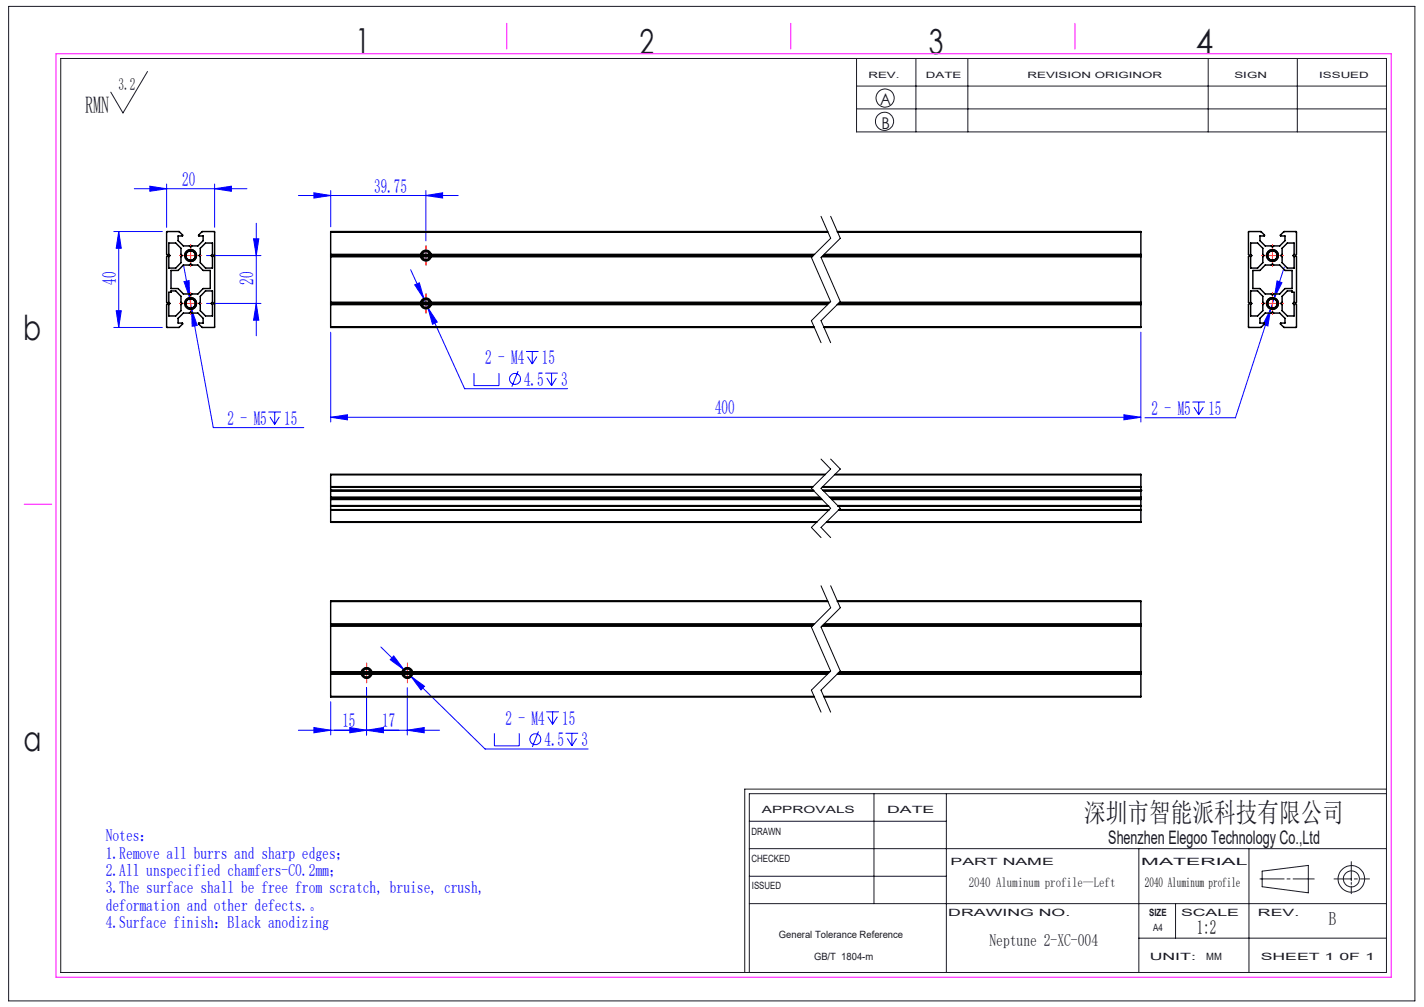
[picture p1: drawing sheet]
<svg xmlns="http://www.w3.org/2000/svg" width="297mm" height="210mm" viewBox="0 0 297 210" stroke-linecap="round" stroke-linejoin="round" font-family="sans-serif">
<g fill="none" stroke="#00f" stroke-width=".21">
<path d="M28 39.4h23.5M31.3 38.8l3.4 .6-3.4 .5zM34.7 38.4v9M44.8 39.4l3.5-.6v1.1zM44.8 38.4v9M69 39.7v7.6M88.8 39.7v10.5M23.7 48.3h10.2M24.8 48.3l.5 3.5h-1.1zM24.8 48.3v20M38.3 55.4l1.2 6.6M38.4 58.7l1-.2 .1 3.5z"/>
<path d="M43.1 53.3h11.3M52.9 49.8h1.1l-.6 3.5zM53.4 46.6v23.4M62.2 40.8h33.4M65.5 40.2l3.5 .6-3.5 .5zM85.7 56.3l2.7 6.1M86.5 59.4l1-.4 .9 3.4zM88.8 40.8l3.5-.6v1.1zM266.3 58.6l1.1 .3-1.6 3.2zM267.9 55.7l-2.1 6.4M23.7 68.3h10.2M24.2 64.8h1.1l-.5 3.5z"/>
<path d="M39.5 62l.5 2.5M40 64.5l1.1 3.4-1 .1zM40 64.5l4.5 24.7h18.9M43.1 63.3h11.3M53.4 63.3l.6 3.5h-1.1zM69 69.3v18.7M88.4 62.4l.9 1.8M89.3 64.2l1.9 3-1 .4zM89.3 64.2l7.6 16.9h21.5M98.8 77.8v2.6h5.3v-2.6M108.1 77.4l-1.3 3.2M109.7 73.3h2.6"/>
<path d="M110 74.4l1 1.5M111 73.3v2.6M112 74.4l-1 1.5M113.7 77.8h2.6M114.1 78.8l.9 1.6M115 77.8v2.6M116 78.8l-1 1.6M237.9 69.3v18.7M265 64.5l-.6 3.5-1-.3zM265 64.5l-7.3 22.6h-18.9M265.8 62.1l-.8 2.4M56 85.9h2.6"/>
<path d="M56.3 87l1 1.5M57.3 85.9v2.6M58.2 87l-.9 1.5M69 87l3.5-.5v1.1zM69 87h168.9M234.4 86.5l3.5 .5-3.5 .6zM248.7 83.8h2.6M249 84.9l1 1.6M250 83.8v2.7M251 84.9l-1 1.6M79.4 134.9l4.8 4.8M82.1 136.8l2.1 2.9-2.8-2.1z"/>
<path d="M84.2 139.7l1.5 1.3M62.2 152.3h29.5M65.5 151.7l3.5 .6-3.5 .5zM69 146.4v6.9M73 151.7l3.4 .6-3.4 .5zM76.4 152.3l3.6-.6v1.1zM76.4 143.4v9.9M84.9 152.3l3.6-.6v1.1zM84.9 143.4v9.9M85.7 141l2.8 2.1-.7 .8zM85.7 141l15.5 15.2h21.5M103.1 152.9v2.6h5.2v-2.6"/>
<path d="M112.3 152.5l-1.3 3.3M113.9 148.4h2.7M114.3 149.5l1 1.6M115.3 148.4v2.7M116.2 149.5l-.9 1.6M118 152.9h2.6M118.3 154l1 1.5M119.3 152.9v2.6M120.3 154l-1 1.5"/>
<circle cx="107.4" cy="79" r="1.15"/>
<circle cx="111.7" cy="154.2" r="1.14"/>
</g>
<g fill="none" stroke="#191924" stroke-width=".21">
<path d="M1.8 1.3h293.3v207.4h-293.3zM12.7 12.2h276.5v190.6h-276.5zM30.8 14.9l-5.2 8.7-2.5-4.4M178.6 12.2v15.3h110.6M178.6 17.9h110.6M191 12.2v15.3M201.9 12.2v15.3M252 12.2v15.3M270.6 12.2v15.3M178.6 22.7h110.6M156.3 177h132.9M156.3 171.3h41.1"/>
<path d="M182.3 165.5v22.9M197.4 165.5v37.3M237.5 177v25.8M260.5 177v25.8M281.8 179.7v4M289.2 165.5h-132.9v37.3M289.2 164.6h-133.9v38.2M156.3 188.4h132.9M156.3 182.7h41.1M237.5 195.6h51.7M245.2 188.4v7.2M262.8 183.3h5"/>
<path d="M263.2 181.7l9.7-1.2v5.7l-9.7-1.3zM268.4 183.3h.7M269.7 183.3h4.4M278.2 183.3h3.6M281.8 184v.4M281.8 184.8v1.6M282.5 183.3h.6M283.7 183.3h1.9"/>
<circle cx="184.5" cy="25.3" r="1.9"/>
<circle cx="184.6" cy="20.4" r="1.89"/>
<circle cx="281.9" cy="183.3" r="1.68"/>
<circle cx="281.9" cy="183.3" r="2.77"/>
</g>
<g fill="none" stroke="#000" stroke-width=".21">
<path d="M38.6 53.6a1.25 1.25 0 0 1 1.1-1.5 1.25 1.25 0 0 1 1.3 1.3 1.25 1.25 0 0 1-1.6 1.1M87.9 53.5a.99 .99 0 0 1 .8-1.2 .99 .99 0 0 1 1.1 1.1 .99 .99 0 0 1-1.2 .8M171.2 45.1l2 4.6-4 4 4 9.2-4 4 2 4.6M173.2 45.1l2.1 4.6-4.1 4 4.1 9.2-4.1 4 2 4.6M264.2 53.6a1.25 1.25 0 0 1 1.1-1.5 1.25 1.25 0 0 1 1.3 1.3 1.25 1.25 0 0 1-1.5 1.1M38.6 63.6a1.23 1.23 0 0 1 1-1.5 1.23 1.23 0 0 1 1.4 1.3 1.23 1.23 0 0 1-1.6 1.1M87.9 63.6a1 1 0 0 1 .9-1.3 1 1 0 0 1 1 1.1 1 1 0 0 1-1.2 .9M264.2 63.6a1.23 1.23 0 0 1 1.1-1.5 1.23 1.23 0 0 1 1.3 1.3 1.23 1.23 0 0 1-1.5 1.1M171.2 95.7l2 2.1-4 4 4 4.2-4 4 2 2.1M173.2 95.7l2.1 2.1-4.1 4 4.1 4.2-4.1 4 2 2.1M171.2 122.2l2 4.5-4 4.1 4 9.1-4 4 2 4.6M173.2 122.2l2.1 4.5-4.1 4.1 4.1 9.1-4.1 4 2 4.6"/>
<path d="M75.5 140.6a1 1 0 0 1 .9-1.3 1 1 0 0 1 1.1 1.1 1 1 0 0 1-1.3 .9M84 140.6a1 1 0 0 1 .9-1.3 1 1 0 0 1 1.1 1.1 1 1 0 0 1-1.3 .9"/>
</g>
<path d="M11.7 11.2h278.5v192.6h-278.5zM105.7 4.9v5.3M164.9 4.9v5.3M224.2 4.9v5.3M5 105.2h5.8" fill="none" stroke="#f0f" stroke-width=".21"/>
<g fill="none" stroke="#f00" stroke-width=".21" stroke-dasharray="30.5 1.3 1.3 1.3">
<path d="M38.5 53.3h-1M39.8 52v-1M39.8 54.5v1.1M41 53.3h1.1M87.6 53.3h-.8M88.9 52v-.8M88.9 54.5v.8M90.1 53.3h.8M264.2 53.3h-1.1M265.4 52v-1M265.4 54.5v1.1M266.7 53.3h1"/>
<path d="M38.5 63.3h-1M39.8 62v-1M39.8 64.5v1.1M41 63.3h1.1M87.6 63.3h-.8M88.9 62v-.8M88.9 64.5v.8M90.1 63.3h.8M264.2 63.3h-1.1M265.4 62v-1M265.4 64.5v1.1M266.7 63.3h1"/>
<path d="M76.5 139.1v-.9M85 139.1v-.9M75.2 140.3h-.8M76.5 141.6v.8M77.7 140.3h.9M83.7 140.3h-.8M85 141.6v.8M86.2 140.3h.9"/>
</g>
<g fill="none" stroke="#f00" stroke-width=".21">
<path d="M38.5 53.3h2.5M39.8 52v2.5M87.6 53.3h2.5M88.8 52v2.5M264.1 53.3h2.5M265.4 52v2.5M38.5 63.3h2.5M39.8 62v2.5M87.6 63.3h2.5M88.8 62v2.5M264.1 63.3h2.5M265.4 62v2.5"/>
<path d="M76.4 139.1v2.5M84.9 139.1v2.5M75.2 140.3h2.5M83.7 140.3h2.5"/>
</g>
<g fill="#00f">
<path d="M86.5 59.4l1.9 3-.9-3.4zM89.3 64.2l.9 3.4 1-.4zM69 87l3.5-.5v1.1zM234.4 86.5l3.5 .5-3.5 .6zM65.5 40.2l3.5 .6-3.5 .5zM88.8 40.8l3.5-.6v1.1zM266.3 58.6l-.5 3.5 1.6-3.2zM265 64.5l-1.6 3.2 1 .3zM38.4 58.7l1.1 3.3-.1-3.5zM40 64.5l.1 3.5 1-.1zM73 151.7l3.4 .6-3.4 .5zM84.9 152.3l3.6-.6v1.1zM65.5 151.7l3.5 .6-3.5 .5zM76.4 152.3l3.6-.6v1.1zM82.1 136.8l-.7 .8 2.8 2.1zM85.7 141l2.1 2.9 .7-.8z"/>
<path d="M31.3 38.8l3.4 .6-3.4 .5zM44.8 39.4l3.5-.6v1.1z"/>
<path d="M52.9 49.8h1.1l-.6 3.5zM53.4 63.3l.6 3.5h-1.1z"/>
<path d="M24.8 48.3l.5 3.5h-1.1zM24.2 64.8h1.1l-.5 3.5z"/>
</g>
<g fill="none" stroke="#000" stroke-width=".3">
<path d="M34.8 48.3h2.6l.7 .9h-1v1l1.1 1.1h1.3l.3 .2 .2-.2h1.3l1.1-1.1v-1h-1l.8-.9 2.6 .1v4.6l-.3 .3 .3 .2v9.5l-.3 .3 .3 .2-.1 4.8h-2.5l-.8-.9h1v-1l-1.1-1.1h-1.3l-.2-.3-.3 .3h-1.3l-1.1 1.1v1h1l-.7 .9-2.7-.1v-4.7l.3-.2-.3-.3v-9.5l.3-.2-.3-.3zM35.2 50.7h1.5l1 1.1v1.2l.3 .3-.3 .2v1.3l-1 1.1h-1.5v-2.4l.3-.2-.3-.3zM35.7 56.4h1.4l1.1-1.1h1.3l.3-.3 .2 .3h1.3l1.1 1.1h1.5v3.8h-1.5l-1.1 1.1h-1.3l-.2 .3-.3-.3h-1.3l-1.1-1.1h-1.4zM42.9 50.7h1.4v2.3l-.3 .3 .3 .2v2.4h-1.4l-1.1-1.1v-1.3l-.3-.2 .3-.3v-1.2zM69 48.4h103.7M69 53h100.9M69 53.3h100.7M69 53.5h100.4M69 48.4v19.8M171.4 53.5h66.5M171.7 53.3h66.2M171.9 53h66"/>
<path d="M172.6 48.3h-103.6v.1M174.6 48.3h63.3v.1M174.7 48.4h63.2M237.9 48.4v19.8M260.4 48.4l2.6-.1 .7 .9h-.9v1l1.1 1.1h1.2l.3 .2 .2-.2h1.3l1.1-1.1v-1l-1-.1 .8-.8 2.6 .1v4.6l-.2 .3 .2 .2v9.5l-.2 .3 .2 .2-.1 4.8h-2.5l-.8-.8 1-.1v-1l-1.1-1.1h-1.3l-.2-.3-.3 .3h-1.2l-1.1 1.1v1h.9l-.7 .9-2.6-.1v-4.7l.2-.2-.2-.3v-9.5l.2-.2-.2-.3zM260.8 50.7h1.5l1.1 1.1v1.2l.2 .3-.2 .2v1.3l-1.1 1.1h-1.5v-2.4l.3-.2-.3-.3zM261.3 56.4h1.5l1.1-1.1h1.2l.3-.3 .2 .3h1.3l1.1 1.1h1.5v3.8h-1.5l-1.1 1.1h-1.3l-.2 .3-.3-.3h-1.2l-1.1-1.1h-1.5zM264.7 52.4h.1M266 52.4h.1M268.5 50.7h1.4v2.3l-.2 .3 .2 .2v2.4h-1.4l-1.1-1.1v-1.3l-.3-.2 .3-.3v-1.2zM35.2 61h.5v-.3h1l1 1.1v1.2l.3 .3-.3 .2v1.3l-1 1.1h-1.5v-2.4l.3-.2-.3-.3zM42.9 60.7h1.4v2.3l-.3 .3 .3 .2v2.4h-1.4l-1.1-1.1v-1.3l-.3-.2 .3-.3v-1.2z"/>
<path d="M69 68.2v.1h100.9M69 63h104.1M69 63.3h103.8M69 63.5h103.6M69 68.2h100.8M171.8 68.2h66.1M174.6 63.5h63.3M174.8 63.3h63.1M175.1 63h62.8M237.9 68.2v.1h-66M260.8 60.7h1.5l1.1 1.1v1.2l.2 .3-.2 .2v1.3l-1.1 1.1h-1.5v-2.4l.3-.2-.3-.3zM268.5 60.7h1v.3h.4v2l-.2 .3 .2 .2v2.4h-1.4l-1.1-1.1v-1.3l-.3-.2 .3-.3v-1.2z"/>
<path d="M69 99v2.5M69 99h103M172.2 98.9h-103.2v.1M174.1 99h63.8M174.2 98.9h63.7v.1M237.9 99v2.5M69 101.5v.1M69 106.3v.1M69 108.8v.1h101.3M69 102.3h.1M69 101.6v4.7M69 106.4v2.4"/>
<path d="M69 102.3h100.7M69 101.5h100.6M69 101.6h100.5M69 106.4h103.9M69 106.3h104M69 108.8h101.4M69 102.4h100.8M69 105.4h103.7M69 103.7h102M69 103.9h102.2M69 104.2h102.5M171.5 101.6h66.4"/>
<path d="M171.6 101.5h66.3M171.6 102.3h66.3M171.8 102.4h66.1M172.4 108.8h65.5M172.8 105.5l-103.8 .1h103.9M173 103.7h64.9M173.2 103.9h64.7M173.5 104.2h64.4M174.7 105.4h63.2M174.8 105.5h63.1l-63.1 .1M174.9 106.4h63M174.9 106.3h63"/>
<path d="M237.9 101.5v.1M237.9 106.3v.1M237.9 108.8v.1h-65.6M237.9 102.3h.1M237.9 101.6v4.7M237.9 106.4v2.4M69 125.4v19.8M69 130.1h100.9M69 125.4h103.7M69 130.3h100.7M69 130.6h100.4M171.4 130.6h66.5"/>
<path d="M171.7 130.3h66.2M171.9 130.1h66M172.6 125.3h-103.6v.1M174.6 125.3h63.3v.1M174.7 125.4h63.2M237.9 125.4v19.8M69 145.2v.1h100.9M69 140.1h104.1M69 140.3h103.8M69 140.6h103.6M69 145.2h100.8M77.2 140l.1 .2"/>
<path d="M171.8 145.2h66.1M174.6 140.6h63.3M174.8 140.3h63.1M175.1 140.1h62.8M237.9 145.2v.1h-66"/>
<circle cx="39.8" cy="53.3" r="1.06"/>
<circle cx="39.8" cy="53.3" r="1.26"/>
<circle cx="39.8" cy="53.3" r="1.01"/>
<circle cx="88.8" cy="53.3" r=".82"/>
<circle cx="88.8" cy="53.3" r="1.13"/>
<circle cx="265.4" cy="53.3" r="1.05"/>
<circle cx="265.4" cy="53.3" r="1.26"/>
<circle cx="265.4" cy="53.3" r=".99"/>
<circle cx="39.7" cy="63.3" r="1.06"/>
<circle cx="39.8" cy="63.3" r=".99"/>
<circle cx="39.8" cy="63.3" r="1.25"/>
<circle cx="88.8" cy="63.3" r="1.13"/>
<circle cx="88.8" cy="63.3" r=".84"/>
<circle cx="265.4" cy="63.3" r="1.05"/>
<circle cx="265.4" cy="63.3" r="1.01"/>
<circle cx="265.4" cy="63.3" r="1.25"/>
<circle cx="76.5" cy="140.3" r=".82"/>
<circle cx="76.5" cy="140.3" r="1.13"/>
<circle cx="85" cy="140.3" r=".82"/>
<circle cx="85" cy="140.3" r="1.11"/>
</g>
<g font-size="7.2" fill="#191924">
<text x="74.1" y="11">1</text>
<text x="133.4" y="11.2">2</text>
<text x="193.7" y="11.3">3</text>
<text x="249.4" y="11.3">4</text>
<text x="4.8" y="70.9">b</text>
<text x="4.9" y="156.5">a</text>
</g>
<text font-size="5.6" fill="#191924" x="226.2" y="171.5">深圳市智能派科技有限公司</text>
<text font-size="4.9" fill="#191924" x="17.8" y="23.5">RMN</text>
<g font-size="4.1" fill="#00f">
<text x="38" y="38.8">20</text>
<text x="78.1" y="40.2">39.75</text>
<text x="24.2" y="59.4" transform="rotate(-90 24.2 59.4)">40</text>
<text x="52.9" y="59.4" transform="rotate(-90 52.9 59.4)">20</text>
<text x="101.2" y="76">2 - M4</text>
<text x="113" y="76">15</text>
<text x="109.3" y="80.5">4.5</text>
<text x="117.1" y="80.5">3</text>
<text x="47.5" y="88.6">2 - M5</text>
<text x="59.3" y="88.6">15</text>
<text x="149.1" y="86.4">400</text>
<text x="240.2" y="86.5">2 - M5</text>
<text x="252" y="86.5">15</text>
<text x="71.4" y="151.7">15</text>
<text x="79.7" y="151.7">17</text>
<text x="105.4" y="151.1">2 - M4</text>
<text x="113.6" y="155.6">4.5</text>
<text x="117.3" y="151.1">15</text>
<text x="121.3" y="155.6">3</text>
</g>
<text font-size="4.1" x="249.6" y="194.7">1:2</text>
<g font-size="3.9" fill="#191924">
<text x="231.2" y="176">Shenzhen Elegoo Technology Co.,Ltd</text>
<text x="277.2" y="193">B</text>
</g>
<g font-size="3.5" fill="#191924">
<text x="24.7" y="18.7">3.2</text>
<text x="206.4" y="197.2">Neptune 2-XC-004</text>
</g>
<g font-size="3.5" fill="#00f">
<text x="22.1" y="175.4">Notes：</text>
<text x="22.1" y="179.1">1.Remove all burrs and sharp edges；</text>
<text x="22.1" y="182.7">2.All unspecified chamfers-C0.2mm；</text>
<text x="22.1" y="186.3">3.The surface shall be free from scratch, bruise, crush,</text>
<text x="22.1" y="190">deformation and other defects.。</text>
<text x="22.1" y="193.6">4.Surface finish：Black anodizing</text>
</g>
<g font-size="3.4" fill="#191924">
<text x="183.6" y="22">A</text>
<text x="183.8" y="27">B</text>
</g>
<text font-size="2.8" fill="#191924" x="202.1" y="185">2040 Aluminum profile—Left</text>
<text font-size="2.8" x="238.8" y="185">2040 Aluminum profile</text>
<g font-size="2.1" fill="#191924">
<text x="158.9" y="169.5">APPROVALS</text>
<text x="185" y="169.5">DATE</text>
<text x="156.7" y="174.2">DRAWN</text>
<text x="156.7" y="179.7">CHECKED</text>
<text x="156.8" y="185.4">ISSUED</text>
<text x="198.2" y="180.4">PART NAME</text>
<text x="238" y="180.4">MATERIAL</text>
<text x="197.8" y="191">DRAWING NO.</text>
<text x="239.7" y="191">SIZE</text>
<text x="246.3" y="191">SCALE</text>
<text x="262.4" y="191">REV.</text>
<text x="162.4" y="195.6">General Tolerance Reference</text>
<text x="240.5" y="194.1">A4</text>
<text x="169.8" y="200.2">GB/T 1804-m</text>
<text x="239.8" y="200.2">UNIT:</text>
<text x="251.6" y="200.2">MM</text>
<text x="262.9" y="200.2">SHEET 1 0F 1</text>
</g>
<g font-size="1.8" fill="#191924">
<text x="181.1" y="16.3">REV.</text>
<text x="193.1" y="16.3">DATE</text>
<text x="214.3" y="16.3">REVISION ORIGINOR</text>
<text x="257.5" y="16.3">SIGN</text>
<text x="275.1" y="16.3">ISSUED</text>
</g>
</svg>
